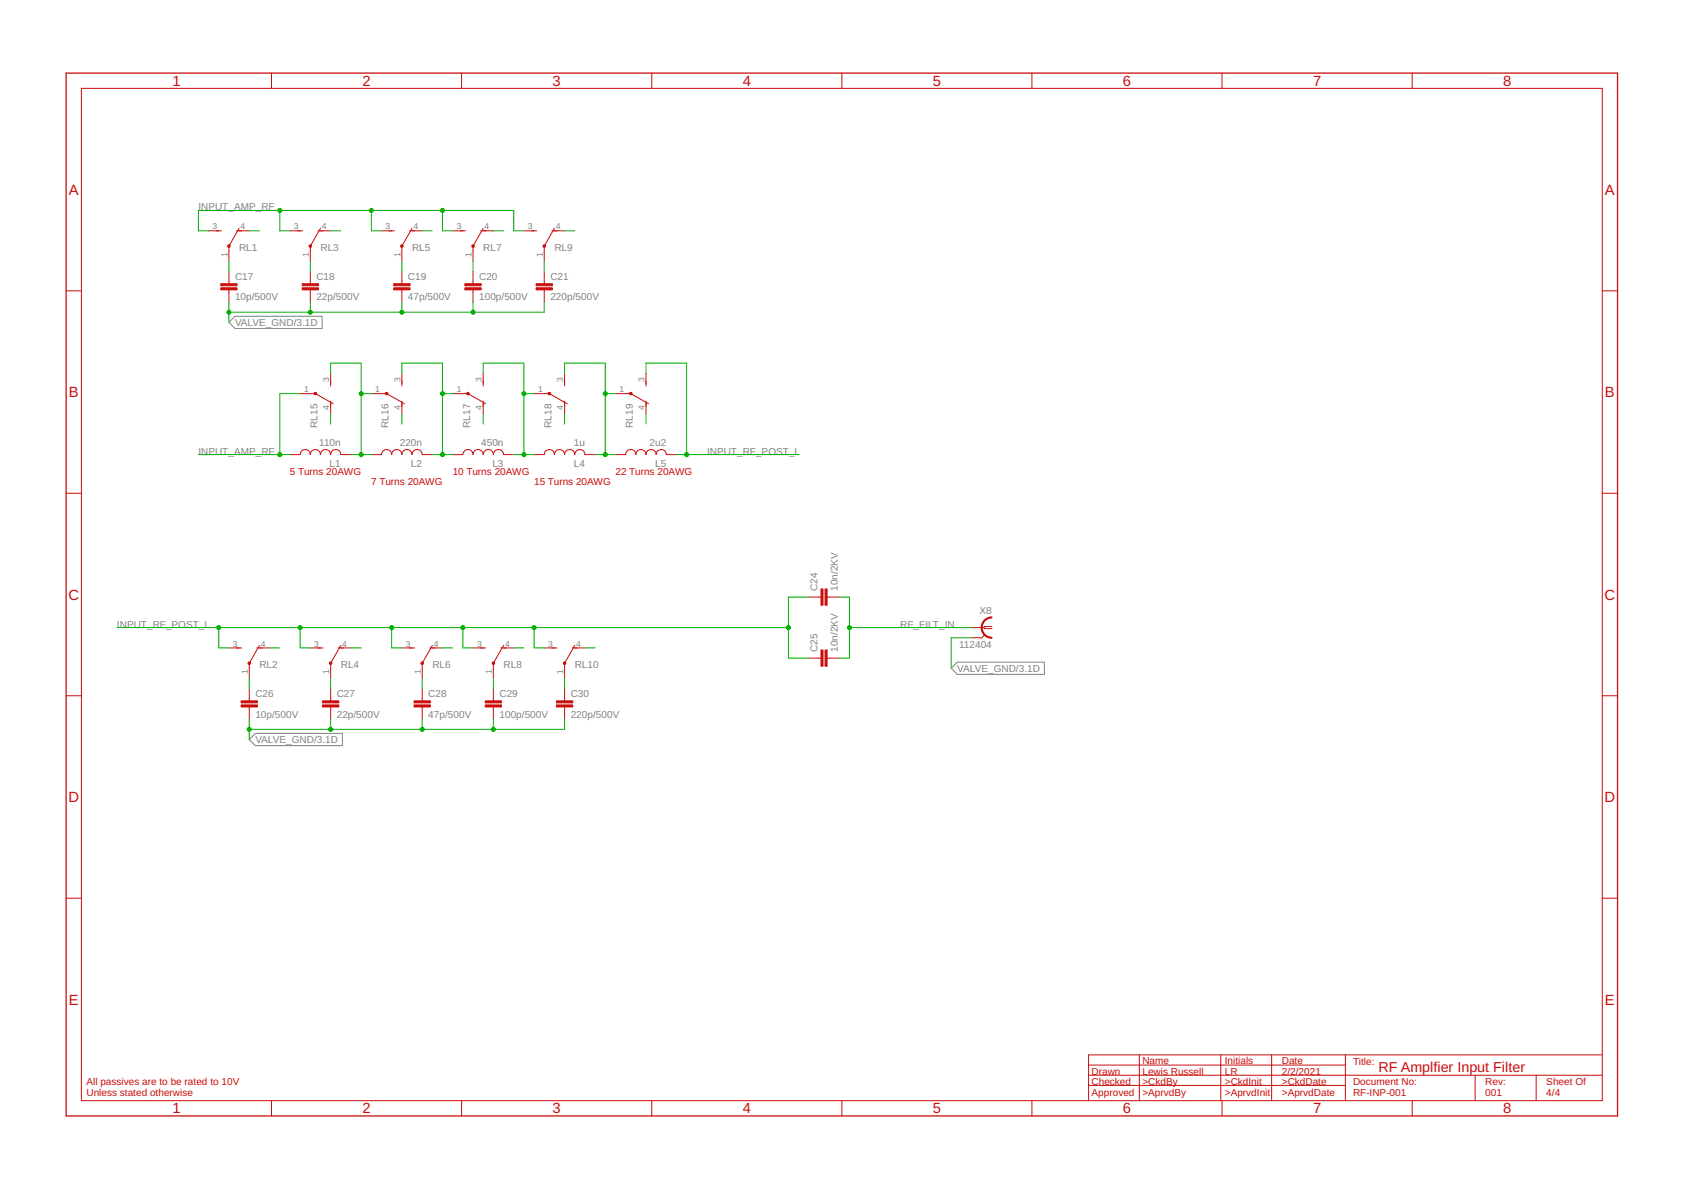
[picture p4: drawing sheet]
<svg xmlns="http://www.w3.org/2000/svg" width="420mm" height="297mm" viewBox="0 0 420 297" stroke-linecap="round" stroke-linejoin="round" font-family="sans-serif">
<path d="M58.7 79h21.7v3h-21.7l-1.6-1.5zM239 165.3h21.7v3h-21.7l-1.5-1.5zM63.8 183.1h21.7v3h-21.7l-1.6-1.5z" fill="none" stroke="#808080" stroke-width=".25"/>
<g fill="none" stroke="#c90d0c" stroke-width=".25">
<path d="M67.8 18.2v3.9M115.2 18.2v3.9M162.7 18.2v3.9M210.2 18.2v3.9M257.6 18.2v3.9M305.1 18.2v3.9M352.6 18.2v3.9M20.3 22.1h379.7v252.6h-379.7zM52.1 57.6h3.1M59.1 57.6h3.1M59.7 57l-2.6 4.4v3.8M72.4 57.6h3.2"/>
<path d="M79.4 57.6h3.1M80 57l-2.5 4.4v3.8M95.2 57.6h3.2M102.2 57.6h3.2M102.9 57l-2.6 4.4v3.8M113 57.6h3.2M120 57.6h3.2M120.6 57l-2.5 4.4v3.8M130.8 57.6h3.2M137.8 57.6h3.1M138.4 57l-2.5 4.4v3.8M16.5 72.6h3.8"/>
<path d="M57.1 67.8v3M57.1 72.3v3.1M77.5 67.8v3M77.5 72.3v3.1M100.3 67.8v3M100.3 72.3v3.1M118.1 67.8v3M118.1 72.3v3.1M135.9 67.8v3M135.9 72.3v3.1M400 72.6h3.8M74.9 98.3h3.8l4.5 2.5"/>
<path d="M82.5 93.2v3.2M92.7 98.3h3.8l4.5 2.5M100.3 93.2v3.2M113 98.3h3.8l4.5 2.5M120.6 93.2v3.2M133.3 98.3h3.8l4.5 2.5M140.9 93.2v3.2M153.6 98.3h3.9l4.4 2.5M161.3 93.2v3.2M72.4 113.5h2.5a1.27 1.27 0 0 1 1.3-1.3 1.27 1.27 0 0 1 1.3 1.3 1.27 1.27 0 0 1 1.2-1.3 1.27 1.27 0 0 1 1.3 1.3 1.27 1.27 0 0 1 1.3-1.3 1.27 1.27 0 0 1 1.2 1.3 1.27 1.27 0 0 1 1.3-1.3 1.27 1.27 0 0 1 1.3 1.3h2.5M82.5 100.1v3.2M92.7 113.5h2.5a1.27 1.27 0 0 1 1.3-1.3 1.27 1.27 0 0 1 1.3 1.3 1.27 1.27 0 0 1 1.3-1.3 1.27 1.27 0 0 1 1.2 1.3 1.27 1.27 0 0 1 1.3-1.3 1.27 1.27 0 0 1 1.3 1.3 1.27 1.27 0 0 1 1.2-1.3 1.27 1.27 0 0 1 1.3 1.3h2.5"/>
<path d="M100.3 100.1v3.2M113 113.5h2.5a1.27 1.27 0 0 1 1.3-1.3 1.27 1.27 0 0 1 1.3 1.3 1.27 1.27 0 0 1 1.3-1.3 1.27 1.27 0 0 1 1.2 1.3 1.27 1.27 0 0 1 1.3-1.3 1.27 1.27 0 0 1 1.3 1.3 1.27 1.27 0 0 1 1.2-1.3 1.27 1.27 0 0 1 1.3 1.3h2.5M120.6 100.1v3.2M133.3 113.5h2.6a1.27 1.27 0 0 1 1.2-1.3 1.27 1.27 0 0 1 1.3 1.3 1.27 1.27 0 0 1 1.3-1.3 1.27 1.27 0 0 1 1.2 1.3 1.27 1.27 0 0 1 1.3-1.3 1.27 1.27 0 0 1 1.3 1.3 1.27 1.27 0 0 1 1.3-1.3 1.27 1.27 0 0 1 1.2 1.3h2.6M140.9 100.1v3.2M153.6 113.5h2.6a1.27 1.27 0 0 1 1.3-1.3 1.27 1.27 0 0 1 1.2 1.3 1.27 1.27 0 0 1 1.3-1.3 1.27 1.27 0 0 1 1.3 1.3 1.27 1.27 0 0 1 1.2-1.3 1.27 1.27 0 0 1 1.3 1.3 1.27 1.27 0 0 1 1.3-1.3 1.27 1.27 0 0 1 1.2 1.3h2.6M161.3 100.1v3.2M16.5 123.1h3.8M400 123.1h3.8M201.9 149h3.1M206.5 149h3M242.5 156.7h3.1"/>
<path d="M245.6 156.7l.3 .2h1.7M245.9 158.4l-.8 .8h-2.6M247.6 156.4h-1.7l-.3 .3M16.5 173.7h3.8M57.1 161.7h3.2M62.2 171.9v3M62.2 176.5v3M64.1 161.7h3.2M64.8 161.1l-2.6 4.4v3.9M77.5 161.7h3.1M82.5 171.9v3M82.5 176.5v3"/>
<path d="M84.5 161.7h3.1M85.1 161.1l-2.6 4.4v3.9M100.3 161.7h3.2M105.4 171.9v3M105.4 176.5v3M107.3 161.7h3.2M107.9 161.1l-2.5 4.4v3.9M118.1 161.7h3.2M123.2 171.9v3M123.2 176.5v3M125.1 161.7h3.1M125.7 161.1l-2.5 4.4v3.9"/>
<path d="M135.9 161.7h3.1M140.9 171.9v3M140.9 176.5v3M142.9 161.7h3.1M143.5 161.1l-2.6 4.4v3.9M201.9 164.3h3.1M206.5 164.3h3M400 173.7h3.8M16.5 224.2h3.8M400 224.2h3.8M67.8 274.7v3.9M115.2 274.7v3.9"/>
<path d="M162.7 274.7v3.9M210.2 274.7v3.9M257.6 274.7v3.9M271.8 265.9h64.1M271.8 268.4h128.2M271.8 270.9h64.1M284.4 263.3v11.4M304.8 263.3v11.4M305.1 274.7v3.9M317.5 263.3v11.4M335.9 263.3v11.4M352.6 274.7v3.9"/>
<path d="M368.3 268.4v6.3M383.5 268.4v6.3M400 263.3h-128.2v11.4"/>
</g>
<g fill="#c90d0c" stroke="#c90d0c" stroke-width=".25">
<path d="M206 162.2h.5v4.1h-.5z"/>
<path d="M205 162.2h.5v4.1h-.5z"/>
<path d="M206 147h.5v4.1h-.5z"/>
<path d="M205 147h.5v4.1h-.5z"/>
<path d="M55.1 71.8h4.1v.5h-4.1z"/>
<path d="M55.1 70.8h4.1v.5h-4.1z"/>
<path d="M75.4 71.8h4.1v.5h-4.1z"/>
<path d="M75.4 70.8h4.1v.5h-4.1z"/>
<path d="M98.3 71.8h4.1v.5h-4.1z"/>
<path d="M98.3 70.8h4.1v.5h-4.1z"/>
<path d="M116.1 71.8h4v.5h-4z"/>
<path d="M116.1 70.8h4v.5h-4z"/>
<path d="M133.8 71.8h4.1v.5h-4.1z"/>
<path d="M133.8 70.8h4.1v.5h-4.1z"/>
<path d="M60.2 176h4.1v.5h-4.1z"/>
<path d="M60.2 174.9h4.1v.6h-4.1z"/>
<path d="M80.5 176h4.1v.5h-4.1z"/>
<path d="M80.5 174.9h4.1v.6h-4.1z"/>
<path d="M103.4 176h4v.5h-4z"/>
<path d="M103.4 174.9h4v.6h-4z"/>
<path d="M121.1 176h4.1v.5h-4.1z"/>
<path d="M121.1 174.9h4.1v.6h-4.1z"/>
<path d="M138.9 176h4.1v.5h-4.1z"/>
<path d="M138.9 174.9h4.1v.6h-4.1z"/>
</g>
<g fill="#c90d0c" stroke="#c90d0c" stroke-width=".25">
<path d="M105.2 165.3h.4v.5h-.4z" fill-rule="evenodd"/>
<path d="M78.5 98h.5v.5h-.5z" fill-rule="evenodd"/>
<path d="M96.3 98h.5v.5h-.5z" fill-rule="evenodd"/>
<path d="M116.6 98h.5v.5h-.5z" fill-rule="evenodd"/>
<path d="M136.9 98h.5v.5h-.5z" fill-rule="evenodd"/>
<path d="M157.2 98h.5v.5h-.5z" fill-rule="evenodd"/>
<path d="M245.8 154.7l1.2-.6 .6-.1v.2a2.41 2.41 0 0 0-2.4 2.5 2.41 2.41 0 0 0 2.4 2.4v.2a2.68 2.68 0 0 1-2.5-1.7 2.68 2.68 0 0 1 .7-2.9z" fill-rule="evenodd"/>
<circle cx="57.1" cy="61.4" r=".33"/>
<circle cx="62.2" cy="165.5" r=".33"/>
<circle cx="77.5" cy="61.4" r=".33"/>
<circle cx="82.5" cy="165.5" r=".33"/>
<circle cx="100.3" cy="61.4" r=".33"/>
<circle cx="118.1" cy="61.4" r=".33"/>
<circle cx="123.2" cy="165.5" r=".33"/>
<circle cx="135.9" cy="61.4" r=".33"/>
<circle cx="141" cy="165.5" r=".33"/>
</g>
<path d="M16.5 18.2h387.3v260.4h-387.3z" fill="none" stroke="#c90d0c" stroke-width=".32"/>
<g fill="none" stroke="#00af00" stroke-width=".25">
<path d="M52.1 57.6h-2.6v-5.1h78.7v5.1h2.6M62.2 57.6h2.6M69.8 52.5v5.1h2.6M82.5 57.6h2.6M92.7 52.5v5.1h2.5M105.4 57.6h2.5M110.5 52.5v5.1h2.5M123.2 57.6h2.5M140.9 57.6h2.6M57.1 65.2v2.6M57.1 75.4v5.1M77.5 65.2v2.6"/>
<path d="M77.5 75.4v2.5M100.3 65.2v2.6M100.3 75.4v2.5M118.1 65.2v2.6M118.1 75.4v2.5M135.9 75.4v2.5h-78.8M135.9 65.2v2.6M74.9 98.3h-5.1v15.2M82.5 93.2v-2.6h7.7v22.9M90.2 98.3h2.5M100.3 93.2v-2.6h10.2v22.9M110.5 98.3h2.5"/>
<path d="M120.6 93.2v-2.6h10.2v22.9M130.8 98.3h2.5M140.9 93.2v-2.6h10.2v22.9M151.1 98.3h2.5M161.3 93.2v-2.6h10.1v22.9M49.5 113.5h22.9M82.5 103.3v2.6M87.6 113.5h5.1M100.3 103.3v2.6M107.9 113.5h5.1M120.6 103.3v2.6M128.2 113.5h5.1"/>
<path d="M140.9 103.3v2.6M148.6 113.5h5M161.3 103.3v2.6M168.9 113.5h30.5M29.2 156.7h167.6M54.6 156.7v5h2.5M74.9 156.7v5h2.6M97.8 156.7v5h2.5M115.5 156.7v5h2.6M133.3 156.7v5h2.6M201.9 149h-5.1v15.3h5.1M209.5 149h2.6v15.3h-2.6"/>
<path d="M212.1 156.7h30.4M242.5 159.2h-5v7.6M62.2 169.4v2.5M62.2 179.5v5.1M67.3 161.7h2.5M82.5 169.4v2.5M82.5 179.5v2.6M87.6 161.7h2.6M105.4 169.4v2.5M105.4 179.5v2.6M110.5 161.7h2.5M123.2 169.4v2.5"/>
<path d="M123.2 179.5v2.6M128.2 161.7h2.6M140.9 179.5v2.6h-78.7M140.9 169.4v2.5M146 161.7h2.6"/>
</g>
<g fill="#00af00" stroke="#00af00" stroke-width=".25">
<circle cx="57.1" cy="77.9" r=".51"/>
<circle cx="77.5" cy="77.9" r=".51"/>
<circle cx="100.3" cy="77.9" r=".51"/>
<circle cx="118.1" cy="77.9" r=".51"/>
<circle cx="62.2" cy="182.1" r=".51"/>
<circle cx="82.5" cy="182.1" r=".51"/>
<circle cx="105.4" cy="182.1" r=".51"/>
<circle cx="123.2" cy="182.1" r=".51"/>
<circle cx="69.8" cy="52.5" r=".51"/>
<circle cx="92.7" cy="52.5" r=".51"/>
<circle cx="110.5" cy="52.5" r=".51"/>
<circle cx="69.8" cy="113.5" r=".51"/>
<circle cx="212.1" cy="156.7" r=".51"/>
<circle cx="151.1" cy="113.5" r=".51"/>
<circle cx="151.1" cy="98.3" r=".51"/>
<circle cx="130.8" cy="113.5" r=".51"/>
<circle cx="130.8" cy="98.3" r=".51"/>
<circle cx="110.5" cy="113.5" r=".51"/>
<circle cx="110.5" cy="98.3" r=".51"/>
<circle cx="90.2" cy="113.5" r=".51"/>
<circle cx="90.2" cy="98.3" r=".51"/>
<circle cx="171.4" cy="113.5" r=".51"/>
<circle cx="74.9" cy="156.7" r=".51"/>
<circle cx="97.8" cy="156.7" r=".51"/>
<circle cx="115.5" cy="156.7" r=".51"/>
<circle cx="133.3" cy="156.7" r=".51"/>
<circle cx="196.8" cy="156.7" r=".51"/>
<circle cx="54.6" cy="156.7" r=".51"/>
</g>
<g font-size="3.7" fill="#c90d0c">
<text x="43" y="21.4">1</text>
<text x="90.5" y="21.4">2</text>
<text x="138" y="21.4">3</text>
<text x="185.4" y="21.4">4</text>
<text x="232.9" y="21.4">5</text>
<text x="280.3" y="21.4">6</text>
<text x="327.8" y="21.4">7</text>
<text x="375.3" y="21.4">8</text>
<text x="17.2" y="48.6">A</text>
<text x="400.7" y="48.6">A</text>
<text x="17.2" y="99.2">B</text>
<text x="400.7" y="99.2">B</text>
<text x="17.1" y="149.7">C</text>
<text x="400.6" y="149.7">C</text>
<text x="17.1" y="200.2">D</text>
<text x="400.6" y="200.2">D</text>
<text x="17.2" y="250.8">E</text>
<text x="400.7" y="250.8">E</text>
<text x="43" y="277.9">1</text>
<text x="90.5" y="277.9">2</text>
<text x="138" y="277.9">3</text>
<text x="185.4" y="277.9">4</text>
<text x="232.9" y="277.9">5</text>
<text x="280.3" y="277.9">6</text>
<text x="327.8" y="277.9">7</text>
<text x="375.3" y="277.9">8</text>
</g>
<text font-size="3.6" fill="#c90d0c" x="344.1" y="267.6">RF Amplfier Input Filter</text>
<g font-size="2.5" fill="#808080">
<text x="49.5" y="52.5">INPUT_AMP_RF</text>
<text x="59.7" y="62.7">RL1</text>
<text x="80" y="62.7">RL3</text>
<text x="102.9" y="62.7">RL5</text>
<text x="120.6" y="62.7">RL7</text>
<text x="138.4" y="62.7">RL9</text>
<text x="58.7" y="69.9">C17</text>
<text x="79" y="69.9">C18</text>
<text x="101.8" y="69.9">C19</text>
<text x="119.6" y="69.9">C20</text>
<text x="137.4" y="69.9">C21</text>
<text x="58.7" y="75">10p/500V</text>
<text x="79" y="75">22p/500V</text>
<text x="101.8" y="75">47p/500V</text>
<text x="119.6" y="75">100p/500V</text>
<text x="137.4" y="75">220p/500V</text>
<text x="58.7" y="81.4">VALVE_GND/3.1D</text>
<text x="79.2" y="106.8" transform="rotate(-90 79.2 106.8)">RL15</text>
<text x="97" y="106.8" transform="rotate(-90 97 106.8)">RL16</text>
<text x="117.3" y="106.8" transform="rotate(-90 117.3 106.8)">RL17</text>
<text x="137.7" y="106.8" transform="rotate(-90 137.7 106.8)">RL18</text>
<text x="158" y="106.8" transform="rotate(-90 158 106.8)">RL19</text>
<text x="49.5" y="113.5">INPUT_AMP_RF</text>
<text x="79.7" y="111.5">110n</text>
<text x="99.8" y="111.5">220n</text>
<text x="120.1" y="111.5">450n</text>
<text x="143.2" y="111.5">1u</text>
<text x="162.2" y="111.5">2u2</text>
<text x="176.5" y="113.5">INPUT_RF_POST_L</text>
<text x="82.3" y="116.5">L1</text>
<text x="102.6" y="116.5">L2</text>
<text x="122.9" y="116.5">L3</text>
<text x="143.2" y="116.5">L4</text>
<text x="163.6" y="116.5">L5</text>
<text x="204.1" y="147.5" transform="rotate(-90 204.1 147.5)">C24</text>
<text x="209.1" y="147.5" transform="rotate(-90 209.1 147.5)">10n/2KV</text>
<text x="244.6" y="153.4">X8</text>
<text x="29.2" y="156.7">INPUT_RF_POST_L</text>
<text x="224.8" y="156.7">RF_FILT_IN</text>
<text x="239.4" y="161.7">112404</text>
<text x="64.8" y="166.8">RL2</text>
<text x="85.1" y="166.8">RL4</text>
<text x="107.9" y="166.8">RL6</text>
<text x="125.7" y="166.8">RL8</text>
<text x="143.5" y="166.8">RL10</text>
<text x="204.1" y="162.7" transform="rotate(-90 204.1 162.7)">C25</text>
<text x="209.1" y="162.7" transform="rotate(-90 209.1 162.7)">10n/2KV</text>
<text x="239" y="167.7">VALVE_GND/3.1D</text>
<text x="63.7" y="179.1">10p/500V</text>
<text x="63.7" y="174.1">C26</text>
<text x="84.1" y="179.1">22p/500V</text>
<text x="84.1" y="174.1">C27</text>
<text x="106.9" y="179.1">47p/500V</text>
<text x="106.9" y="174.1">C28</text>
<text x="124.7" y="179.1">100p/500V</text>
<text x="124.7" y="174.1">C29</text>
<text x="142.5" y="179.1">220p/500V</text>
<text x="142.5" y="174.1">C30</text>
<text x="63.7" y="185.5">VALVE_GND/3.1D</text>
</g>
<g font-size="2.5" fill="#c90d0c">
<text x="72.4" y="118.6">5 Turns 20AWG</text>
<text x="113" y="118.6">10 Turns 20AWG</text>
<text x="153.7" y="118.6">22 Turns 20AWG</text>
<text x="92.7" y="121.1">7 Turns 20AWG</text>
<text x="133.3" y="121.1">15 Turns 20AWG</text>
<text x="272.5" y="268.4">Drawn</text>
<text x="285.2" y="265.6">Name</text>
<text x="285.2" y="268.4">Lewis Russell</text>
<text x="305.8" y="265.6">Initials</text>
<text x="305.8" y="268.4">LR</text>
<text x="320" y="265.6">Date</text>
<text x="320" y="268.4">2/2/2021</text>
<text x="337.8" y="265.9">Title:</text>
<text x="21.6" y="270.8">All passives are to be rated to 10V</text>
<text x="21.6" y="273.5">Unless stated otherwise</text>
<text x="272.5" y="270.9">Checked</text>
<text x="272.5" y="273.5">Approved</text>
<text x="285.2" y="270.9">&gt;CkdBy</text>
<text x="285.2" y="273.5">&gt;AprvdBy</text>
<text x="305.8" y="270.9">&gt;CkdInit</text>
<text x="305.8" y="273.5">&gt;AprvdInit</text>
<text x="320" y="270.9">&gt;CkdDate</text>
<text x="320" y="273.5">&gt;AprvdDate</text>
<text x="337.8" y="270.9">Document No:</text>
<text x="337.8" y="273.5">RF-INP-001</text>
<text x="370.8" y="270.9">Rev:</text>
<text x="370.8" y="273.5">001</text>
<text x="386" y="270.9">Sheet Of</text>
<text x="386" y="273.5">4/4</text>
</g>
<g font-size="2.1" fill="#808080">
<text x="53.1" y="57.3">3</text>
<text x="60" y="57.3">4</text>
<text x="73.4" y="57.3">3</text>
<text x="80.4" y="57.3">4</text>
<text x="96.2" y="57.3">3</text>
<text x="103.2" y="57.3">4</text>
<text x="114" y="57.3">3</text>
<text x="121" y="57.3">4</text>
<text x="131.8" y="57.3">3</text>
<text x="138.8" y="57.3">4</text>
<text x="56.8" y="64.2" transform="rotate(-90 56.8 64.2)">1</text>
<text x="77.1" y="64.2" transform="rotate(-90 77.1 64.2)">1</text>
<text x="100" y="64.2" transform="rotate(-90 100 64.2)">1</text>
<text x="117.7" y="64.2" transform="rotate(-90 117.7 64.2)">1</text>
<text x="135.5" y="64.2" transform="rotate(-90 135.5 64.2)">1</text>
<text x="82.2" y="95.4" transform="rotate(-90 82.2 95.4)">3</text>
<text x="100" y="95.4" transform="rotate(-90 100 95.4)">3</text>
<text x="120.3" y="95.4" transform="rotate(-90 120.3 95.4)">3</text>
<text x="140.6" y="95.4" transform="rotate(-90 140.6 95.4)">3</text>
<text x="160.9" y="95.4" transform="rotate(-90 160.9 95.4)">3</text>
<text x="75.9" y="97.9">1</text>
<text x="93.7" y="97.9">1</text>
<text x="114" y="97.9">1</text>
<text x="134.3" y="97.9">1</text>
<text x="154.7" y="97.9">1</text>
<text x="82.2" y="102.3" transform="rotate(-90 82.2 102.3)">4</text>
<text x="100" y="102.3" transform="rotate(-90 100 102.3)">4</text>
<text x="120.3" y="102.3" transform="rotate(-90 120.3 102.3)">4</text>
<text x="140.6" y="102.3" transform="rotate(-90 140.6 102.3)">4</text>
<text x="160.9" y="102.3" transform="rotate(-90 160.9 102.3)">4</text>
<text x="58.1" y="161.4">3</text>
<text x="65.1" y="161.4">4</text>
<text x="78.5" y="161.4">3</text>
<text x="85.4" y="161.4">4</text>
<text x="101.3" y="161.4">3</text>
<text x="108.3" y="161.4">4</text>
<text x="119.1" y="161.4">3</text>
<text x="126.1" y="161.4">4</text>
<text x="136.9" y="161.4">3</text>
<text x="143.9" y="161.4">4</text>
<text x="61.9" y="168.4" transform="rotate(-90 61.9 168.4)">1</text>
<text x="82.2" y="168.4" transform="rotate(-90 82.2 168.4)">1</text>
<text x="105" y="168.4" transform="rotate(-90 105 168.4)">1</text>
<text x="122.8" y="168.4" transform="rotate(-90 122.8 168.4)">1</text>
<text x="140.6" y="168.4" transform="rotate(-90 140.6 168.4)">1</text>
</g>
</svg>
